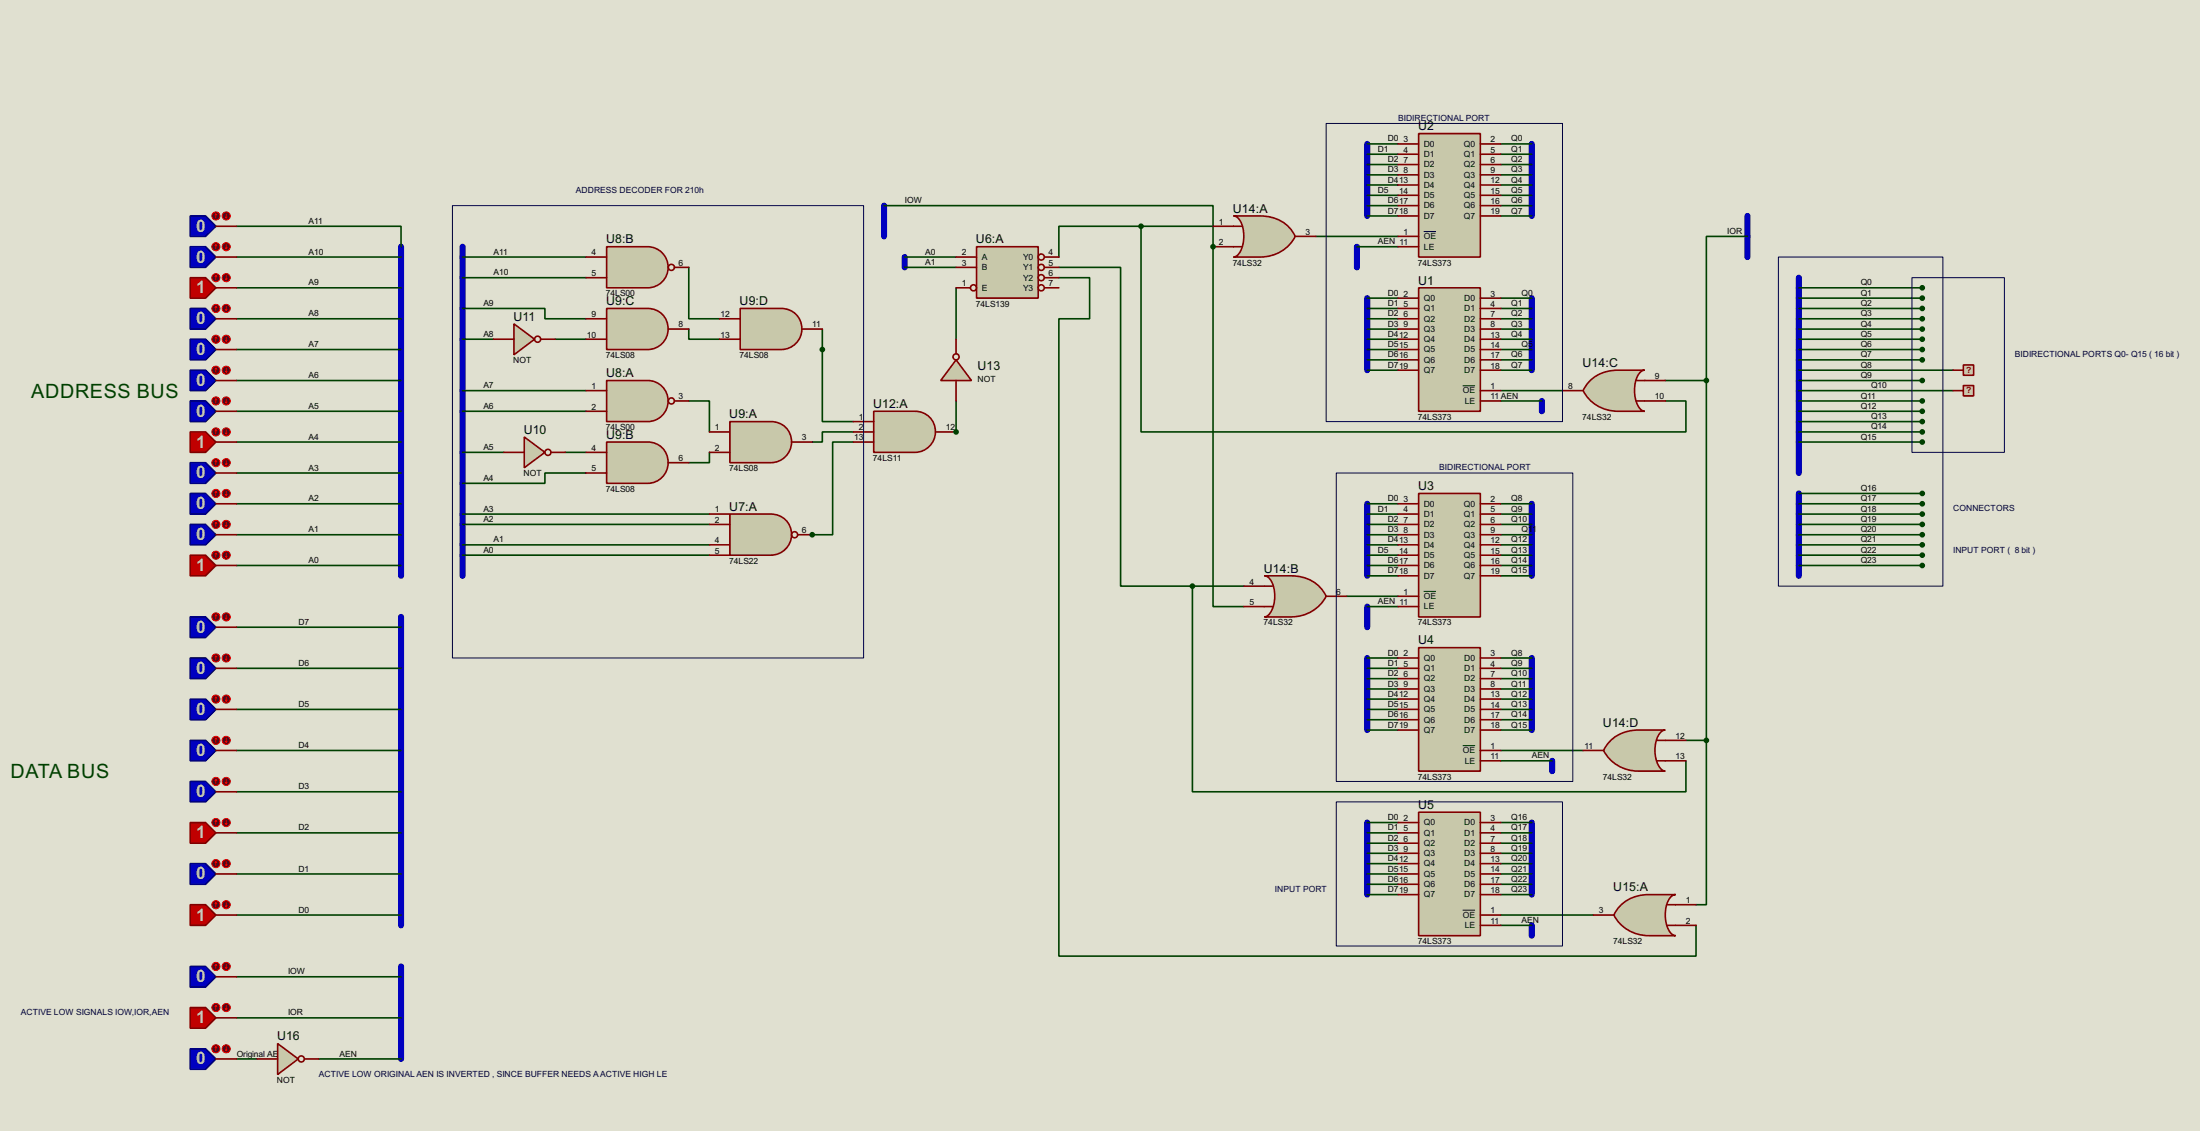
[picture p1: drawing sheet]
<svg xmlns="http://www.w3.org/2000/svg" width="544mm" height="279mm" viewBox="0 0 544 279" stroke-linecap="round" stroke-linejoin="round" font-family="sans-serif">
<path d="M0 0h543.6v279.4h-543.6z" fill="#e0e0d0"/>
<g fill="none" stroke="#0000c0" stroke-width="1.5">
<path d="M337.9 35.6v17.8M378.5 35.6v17.8M218.5 50.8v7.6M431.8 53.4v10.1M99.1 61v81.3M114.3 61v81.3M223.6 63.5v2.6M335.3 61v5.1M337.9 73.7v17.8M378.5 73.7v17.8M444.5 68.6v48.3M381 99.1v2.5"/>
<path d="M337.9 124.5v17.8M378.5 124.5v17.8M444.5 121.9v20.4M99.1 152.4v76.2M337.9 149.9v5.1M337.9 162.6v17.8M378.5 162.6v17.8M383.6 188v2.5M337.9 203.2v17.8M378.5 203.2v17.8M99.1 238.8v22.8M378.5 228.6v2.6"/>
</g>
<g fill="none" stroke="#004000" stroke-width=".4">
<path d="M337.9 35.6h7.6M337.9 38.1h7.6M370.9 35.6h7.6M370.9 38.1h7.6M337.9 53.4h7.6M337.9 40.7h7.6M337.9 43.2h7.6M337.9 45.7h7.6M337.9 48.3h7.6M337.9 50.8h7.6M370.9 53.4h7.6M370.9 40.7h7.6"/>
<path d="M370.9 43.2h7.6M370.9 45.7h7.6M370.9 48.3h7.6M370.9 50.8h7.6M58.5 78.8h40.6M58.5 71.1h40.6M58.5 63.5h40.6M114.3 76.2h20.4v2.6h10.1M114.3 63.5h30.5M114.3 68.6h30.5M170.2 66.1v12.7h7.6M223.6 63.5h12.7"/>
<path d="M223.6 66.1h12.7M236.3 71.1v12.7M337.9 73.7h7.6M337.9 76.2h7.6M337.9 78.8h7.6M370.9 73.7h7.6M370.9 76.2h7.6M370.9 78.8h7.6M444.5 73.7h30.5M444.5 76.2h30.5M444.5 78.8h30.5M444.5 71.1h30.5"/>
<path d="M58.5 86.4h40.6M58.5 94h40.6M114.3 83.8h7.7M114.3 96.5h30.5M137.2 83.8h7.6M170.2 99.1h5.1v7.6M170.2 81.3v2.5h7.6M236.3 99.1v7.6M337.9 91.5h7.6M337.9 81.3h7.6M337.9 83.8h7.6M337.9 86.4h7.6"/>
<path d="M337.9 88.9h7.6M370.9 91.5h7.6M370.9 81.3h7.6M370.9 83.8h7.6M370.9 86.4h7.6M370.9 88.9h7.6M444.5 81.3h30.5M444.5 83.8h30.5M444.5 86.4h30.5M444.5 88.9h30.5M444.5 94h30.5M444.5 99.1h30.5"/>
<path d="M58.5 101.6h40.6M58.5 109.2h40.6M58.5 116.9h40.6M114.3 101.6h30.5M114.3 111.8h10.2M139.7 111.8h5.1M144.8 116.9h-10.1v2.5h-20.4M175.3 111.8v2.5h-5.1M210.9 106.7h-7.7v2.5h-2.5M444.5 101.6h30.5M444.5 104.2h30.5M444.5 106.7h30.5"/>
<path d="M444.5 109.2h30.5M58.5 124.5h40.6M58.5 132.1h40.6M58.5 139.7h40.6M114.3 127h61M114.3 129.6h61M114.3 134.6h61M114.3 137.2h61M337.9 124.5h7.6M337.9 127h7.6M337.9 129.6h7.6M337.9 132.1h7.6"/>
<path d="M337.9 134.6h7.6M337.9 137.2h7.6M337.9 139.7h7.6M370.9 124.5h7.6M370.9 127h7.6M370.9 129.6h7.6M370.9 132.1h7.6M370.9 134.6h7.6M370.9 137.2h7.6M370.9 139.7h7.6M444.5 124.5h30.5M444.5 127h30.5"/>
<path d="M444.5 129.6h30.5M444.5 132.1h30.5M444.5 134.6h30.5M444.5 137.2h30.5M444.5 139.7h30.5M444.5 121.9h30.5M58.5 155h40.6M337.9 142.3h7.6M370.9 142.3h7.6M58.5 165.1h40.6M58.5 175.3h40.6M337.9 162.6h7.6"/>
<path d="M337.9 165.1h7.6M337.9 167.7h7.6M337.9 170.2h7.6M337.9 172.7h7.6M337.9 175.3h7.6M337.9 177.8h7.6M370.9 162.6h7.6M370.9 165.1h7.6M370.9 167.7h7.6M370.9 170.2h7.6M370.9 172.7h7.6M370.9 175.3h7.6"/>
<path d="M370.9 177.8h7.6M58.5 185.4h40.6M58.5 195.6h40.6M337.9 180.4h7.6M370.9 180.4h7.6M58.5 205.8h40.6M58.5 215.9h40.6M337.9 203.2h7.6M337.9 205.8h7.6M337.9 208.3h7.6M337.9 210.8h7.6M337.9 213.4h7.6"/>
<path d="M337.9 215.9h7.6M337.9 218.5h7.6M370.9 203.2h7.6M370.9 205.8h7.6M370.9 208.3h7.6M370.9 210.8h7.6M370.9 213.4h7.6M370.9 215.9h7.6M370.9 218.5h7.6M58.5 226.1h40.6M337.9 221h7.6M370.9 221h7.6"/>
</g>
<circle cx="236.3" cy="106.7" r=".2" fill="#004000"/>
<path d="M210.9 109.2h-5.1v22.9h-5.1" fill="none" stroke="#004000" stroke-width=".4"/>
<circle cx="200.7" cy="132.1" r=".2" fill="#004000"/>
<path d="M58.5 55.9h40.6v5.1M325.2 58.4h20.3M299.8 61v88.9h7.6M203.2 81.3v22.9h7.7M332.8 147.3h12.7" fill="none" stroke="#004000" stroke-width=".4"/>
<circle cx="299.8" cy="61" r=".2" fill="#004000"/>
<g fill="none" stroke="#004000" stroke-width=".4">
<path d="M218.5 50.8h81.3v10.2M282 55.9h-20.3v7.6M282 55.9v50.8h134.6v-7.6h-5.1M282 55.9h17.8M431.8 58.4h-10.1v35.6M261.7 66.1h15.2v78.7h17.8M261.7 68.6h7.6v10.2h-7.6v157.4h157.4v-7.6M335.3 61h10.2M370.9 96.5h15.2M370.9 99.1h10.1M411.5 94h10.2M421.7 94v88.9"/>
<path d="M444.5 96.5h38.1M444.5 91.5h38.1M294.7 144.8v50.8h121.9v-7.6M294.7 144.8h12.7M337.9 149.9h7.6M370.9 185.4h20.3M370.9 188h12.7M416.6 182.9h5.1M421.7 182.9v40.6h-2.6M370.9 226.1h22.8M370.9 228.6h7.6M58.5 241.3h40.6"/>
<path d="M58.5 251.5h40.6M58.5 261.6h5M78.8 261.6h20.3"/>
</g>
<path d="M350.6 33h15.2v30.5h-15.2z" fill="#c8c8aa" stroke="#800000" stroke-width=".4"/>
<g fill="none" stroke="#800000" stroke-width=".4">
<path d="M345.5 35.6h5.1M345.5 38.1h5.1M365.8 35.6h5.1M365.8 38.1h5.1M345.5 40.7h5.1M345.5 43.2h5.1M345.5 45.7h5.1M345.5 48.3h5.1M345.5 50.8h5.1M345.5 53.4h5.1M345.5 58.4h5.1M365.8 40.7h5.1"/>
<path d="M365.8 43.2h5.1M365.8 45.7h5.1M365.8 48.3h5.1M365.8 50.8h5.1M365.8 53.4h5.1M345.5 61h5.1"/>
</g>
<path d="M351.8 57.2h3.1" fill="none" stroke="#000" stroke-width=".25"/>
<path d="M350.6 71.1h15.2v30.5h-15.2z" fill="#c8c8aa" stroke="#800000" stroke-width=".4"/>
<g fill="none" stroke="#800000" stroke-width=".4">
<path d="M345.5 73.7h5.1M345.5 76.2h5.1M345.5 78.8h5.1M365.8 73.7h5.1M365.8 76.2h5.1M365.8 78.8h5.1M345.5 81.3h5.1M345.5 83.8h5.1M345.5 86.4h5.1M345.5 88.9h5.1M345.5 91.5h5.1M365.8 81.3h5.1"/>
<path d="M365.8 83.8h5.1M365.8 86.4h5.1M365.8 88.9h5.1M365.8 91.5h5.1M365.8 96.5h5.1M365.8 99.1h5.1"/>
</g>
<path d="M361.5 95.3h3" fill="none" stroke="#000" stroke-width=".25"/>
<path d="M350.6 121.9h15.2v30.5h-15.2z" fill="#c8c8aa" stroke="#800000" stroke-width=".4"/>
<g fill="none" stroke="#800000" stroke-width=".4">
<path d="M345.5 124.5h5.1M345.5 127h5.1M345.5 129.6h5.1M345.5 132.1h5.1M345.5 134.6h5.1M345.5 137.2h5.1M345.5 139.7h5.1M365.8 124.5h5.1M365.8 127h5.1M365.8 129.6h5.1M365.8 132.1h5.1M365.8 134.6h5.1"/>
<path d="M365.8 137.2h5.1M365.8 139.7h5.1M345.5 142.3h5.1M345.5 147.3h5.1M345.5 149.9h5.1M365.8 142.3h5.1"/>
</g>
<path d="M351.8 146.1h3.1" fill="none" stroke="#000" stroke-width=".25"/>
<path d="M350.6 160h15.2v30.5h-15.2z" fill="#c8c8aa" stroke="#800000" stroke-width=".4"/>
<g fill="none" stroke="#800000" stroke-width=".4">
<path d="M345.5 162.6h5.1M345.5 165.1h5.1M345.5 167.7h5.1M345.5 170.2h5.1M345.5 172.7h5.1M345.5 175.3h5.1M345.5 177.8h5.1M365.8 162.6h5.1M365.8 165.1h5.1M365.8 167.7h5.1M365.8 170.2h5.1M365.8 172.7h5.1"/>
<path d="M365.8 175.3h5.1M365.8 177.8h5.1M345.5 180.4h5.1M365.8 180.4h5.1M365.8 185.4h5.1M365.8 188h5.1"/>
</g>
<path d="M361.5 184.2h3" fill="none" stroke="#000" stroke-width=".25"/>
<g fill="#004000" stroke="#004000" stroke-width=".4">
<circle cx="475" cy="71.1" r=".5"/>
<circle cx="475" cy="73.7" r=".5"/>
<circle cx="475" cy="76.2" r=".5"/>
<circle cx="475" cy="78.8" r=".5"/>
<circle cx="475" cy="81.3" r=".5"/>
<circle cx="475" cy="83.8" r=".5"/>
<circle cx="475" cy="86.4" r=".5"/>
<circle cx="475" cy="88.9" r=".5"/>
<circle cx="475" cy="94" r=".5"/>
<circle cx="475" cy="99.1" r=".5"/>
<circle cx="475" cy="101.6" r=".5"/>
<circle cx="475" cy="104.2" r=".5"/>
<circle cx="475" cy="106.7" r=".5"/>
<circle cx="475" cy="109.2" r=".5"/>
</g>
<path d="M350.6 200.7h15.2v30.5h-15.2z" fill="#c8c8aa" stroke="#800000" stroke-width=".4"/>
<g fill="none" stroke="#800000" stroke-width=".4">
<path d="M345.5 203.2h5.1M345.5 205.8h5.1M345.5 208.3h5.1M345.5 210.8h5.1M345.5 213.4h5.1M345.5 215.9h5.1M345.5 218.5h5.1M365.8 203.2h5.1M365.8 205.8h5.1M365.8 208.3h5.1M365.8 210.8h5.1M365.8 213.4h5.1"/>
<path d="M365.8 215.9h5.1M365.8 218.5h5.1M345.5 221h5.1M365.8 221h5.1M365.8 226.1h5.1M365.8 228.6h5.1"/>
</g>
<path d="M361.5 224.9h3" fill="none" stroke="#000" stroke-width=".25"/>
<g fill="#004000" stroke="#004000" stroke-width=".4">
<circle cx="475" cy="121.9" r=".5"/>
<circle cx="475" cy="124.5" r=".5"/>
<circle cx="475" cy="127" r=".5"/>
<circle cx="475" cy="129.6" r=".5"/>
<circle cx="475" cy="132.1" r=".5"/>
<circle cx="475" cy="134.6" r=".5"/>
<circle cx="475" cy="137.2" r=".5"/>
<circle cx="475" cy="139.7" r=".5"/>
</g>
<path d="M241.3 61h15.3v12.7h-15.3z" fill="#c8c8aa" stroke="#800000" stroke-width=".4"/>
<g fill="none" stroke="#800000" stroke-width=".4">
<path d="M236.3 63.5h5M236.3 66.1h5M236.3 71.1h3.5M258.1 63.5h3.6M258.1 66.1h3.6M258.1 68.6h3.6M258.1 71.1h3.6"/>
<circle cx="240.5" cy="71.1" r=".75"/>
<circle cx="257.3" cy="71.1" r=".75"/>
<circle cx="257.3" cy="68.6" r=".75"/>
<circle cx="257.3" cy="66.1" r=".75"/>
<circle cx="257.3" cy="63.5" r=".75"/>
</g>
<path d="M180.4 127h10.1a5.1 5.1 0 0 1 5.1 5.1 5.1 5.1 0 0 1-5.1 5.1h-10.1z" fill-rule="evenodd" fill="#c8c8aa" stroke="#800000" stroke-width=".4"/>
<g fill="none" stroke="#800000" stroke-width=".4">
<path d="M175.3 127h5.1M175.3 129.6h5.1M175.3 134.6h5.1M175.3 137.2h5.1M197.1 132.1h3.6"/>
<circle cx="196.3" cy="132.1" r=".75"/>
</g>
<path d="M149.9 94h10.2a5.1 5.1 0 0 1 5 5.1 5.1 5.1 0 0 1-5 5.1h-10.2z" fill-rule="evenodd" fill="#c8c8aa" stroke="#800000" stroke-width=".4"/>
<g fill="none" stroke="#800000" stroke-width=".4">
<path d="M144.8 96.5h5.1M166.7 99.1h3.5M144.8 101.6h5.1"/>
<circle cx="165.9" cy="99.1" r=".75"/>
</g>
<path d="M180.4 104.2h10.1a5.1 5.1 0 0 1 5.1 5 5.1 5.1 0 0 1-5.1 5.1h-10.1z" fill-rule="evenodd" fill="#c8c8aa" stroke="#800000" stroke-width=".4"/>
<path d="M175.3 106.7h5.1M175.3 111.8h5.1M195.6 109.2h5.1" fill="none" stroke="#800000" stroke-width=".4"/>
<path d="M129.6 108l5.1 3.8-5.1 3.8z" fill="#c8c8aa" stroke="#800000" stroke-width=".4"/>
<g fill="none" stroke="#800000" stroke-width=".4">
<path d="M124.5 111.8h5.1M136.2 111.8h3.5"/>
<circle cx="135.4" cy="111.8" r=".75"/>
</g>
<path d="M149.9 109.2h10.2a5.1 5.1 0 0 1 5 5.1 5.1 5.1 0 0 1-5 5.1h-10.2z" fill-rule="evenodd" fill="#c8c8aa" stroke="#800000" stroke-width=".4"/>
<path d="M144.8 111.8h5.1M144.8 116.9h5.1M165.1 114.3h5.1" fill="none" stroke="#800000" stroke-width=".4"/>
<path d="M149.9 76.2h10.2a5.1 5.1 0 0 1 5 5.1 5.1 5.1 0 0 1-5 5.1h-10.2z" fill-rule="evenodd" fill="#c8c8aa" stroke="#800000" stroke-width=".4"/>
<path d="M144.8 78.8h5.1M144.8 83.8h5.1M165.1 81.3h5.1" fill="none" stroke="#800000" stroke-width=".4"/>
<path d="M149.9 61h10.2a5.1 5.1 0 0 1 5 5 5.1 5.1 0 0 1-5 5.1h-10.2z" fill-rule="evenodd" fill="#c8c8aa" stroke="#800000" stroke-width=".4"/>
<g fill="none" stroke="#800000" stroke-width=".4">
<path d="M144.8 63.5h5.1M144.8 68.6h5.1M166.7 66.1h3.5"/>
<circle cx="165.9" cy="66.1" r=".75"/>
</g>
<path d="M127 80l5.1 3.8-5.1 3.9z" fill="#c8c8aa" stroke="#800000" stroke-width=".4"/>
<g fill="none" stroke="#800000" stroke-width=".4">
<path d="M122 83.8h5M133.6 83.8h3.6"/>
<circle cx="132.8" cy="83.8" r=".75"/>
</g>
<path d="M182.9 76.2h10.2a5.1 5.1 0 0 1 5.1 5.1 5.1 5.1 0 0 1-5.1 5.1h-10.2z" fill-rule="evenodd" fill="#c8c8aa" stroke="#800000" stroke-width=".4"/>
<path d="M177.8 78.8h5.1M177.8 83.8h5.1M198.2 81.3h5" fill="none" stroke="#800000" stroke-width=".4"/>
<path d="M215.9 101.6h10.2a5.1 5.1 0 0 1 5.1 5.1 5.1 5.1 0 0 1-5.1 5.1h-10.2z" fill-rule="evenodd" fill="#c8c8aa" stroke="#800000" stroke-width=".4"/>
<path d="M210.9 104.2h5M210.9 106.7h5M210.9 109.2h5M231.2 106.7h5.1" fill="none" stroke="#800000" stroke-width=".4"/>
<path d="M236.3 88.9l3.8 5.1h-7.6z" fill="#c8c8aa" stroke="#800000" stroke-width=".4"/>
<g fill="none" stroke="#800000" stroke-width=".4">
<path d="M236.3 83.8v3.6M236.3 94v5.1"/>
<circle cx="236.2" cy="88.2" r=".75"/>
</g>
<path d="M47 61h3.8l2.6 2.5-2.6 2.6h-3.8z" fill-rule="evenodd" fill="#0000c0" stroke="#000080" stroke-width=".4"/>
<path d="M53.4 63.5h5.1" fill="none" stroke="#800000" stroke-width=".4"/>
<circle cx="53.3" cy="61" r="1" fill="#400000" stroke="#f00" stroke-width=".25"/>
<path d="M53.4 60.5l-.3 .2M53.4 60.5l.2 .2M53.4 60.5v1" fill="none" stroke="#f00" stroke-width=".25"/>
<circle cx="55.9" cy="61" r="1" fill="#400000" stroke="#f00" stroke-width=".25"/>
<path d="M55.7 61.2l.2 .3M55.9 60.5v1M56.2 61.2l-.3 .3" fill="none" stroke="#f00" stroke-width=".25"/>
<path d="M47 68.6h3.8l2.6 2.5-2.6 2.6h-3.8z" fill-rule="evenodd" fill="#c00000" stroke="#800000" stroke-width=".4"/>
<path d="M53.4 71.1h5.1" fill="none" stroke="#800000" stroke-width=".4"/>
<circle cx="53.3" cy="68.6" r="1" fill="#400000" stroke="#f00" stroke-width=".25"/>
<path d="M53.4 68.1l-.3 .3M53.4 68.1l.2 .3M53.4 68.1v1" fill="none" stroke="#f00" stroke-width=".25"/>
<circle cx="55.9" cy="68.6" r="1" fill="#400000" stroke="#f00" stroke-width=".25"/>
<path d="M55.7 68.9l.2 .2M55.9 68.1v1M56.2 68.9l-.3 .2" fill="none" stroke="#f00" stroke-width=".25"/>
<path d="M47 76.2h3.8l2.6 2.6-2.6 2.5h-3.8z" fill-rule="evenodd" fill="#0000c0" stroke="#000080" stroke-width=".4"/>
<path d="M53.4 78.8h5.1" fill="none" stroke="#800000" stroke-width=".4"/>
<circle cx="53.3" cy="76.2" r="1" fill="#400000" stroke="#f00" stroke-width=".25"/>
<path d="M53.4 75.7l-.3 .3M53.4 75.7l.2 .3M53.4 75.7v1" fill="none" stroke="#f00" stroke-width=".25"/>
<circle cx="55.9" cy="76.2" r="1" fill="#400000" stroke="#f00" stroke-width=".25"/>
<path d="M55.7 76.5l.2 .2M55.9 75.7v1M56.2 76.5l-.3 .2" fill="none" stroke="#f00" stroke-width=".25"/>
<path d="M47 83.8h3.8l2.6 2.6-2.6 2.5h-3.8z" fill-rule="evenodd" fill="#0000c0" stroke="#000080" stroke-width=".4"/>
<path d="M53.4 86.4h5.1" fill="none" stroke="#800000" stroke-width=".4"/>
<circle cx="53.3" cy="83.8" r="1" fill="#400000" stroke="#f00" stroke-width=".25"/>
<path d="M53.4 83.3l-.3 .3M53.4 83.3l.2 .3M53.4 83.3v1.1" fill="none" stroke="#f00" stroke-width=".25"/>
<circle cx="55.9" cy="83.8" r="1" fill="#400000" stroke="#f00" stroke-width=".25"/>
<path d="M55.7 84.1l.2 .3M55.9 83.3v1.1M56.2 84.1l-.3 .3" fill="none" stroke="#f00" stroke-width=".25"/>
<path d="M47 91.5h3.8l2.6 2.5-2.6 2.5h-3.8z" fill-rule="evenodd" fill="#0000c0" stroke="#000080" stroke-width=".4"/>
<path d="M53.4 94h5.1" fill="none" stroke="#800000" stroke-width=".4"/>
<circle cx="53.3" cy="91.5" r="1" fill="#400000" stroke="#f00" stroke-width=".25"/>
<path d="M53.4 91l-.3 .2M53.4 91l.2 .2M53.4 91v1" fill="none" stroke="#f00" stroke-width=".25"/>
<circle cx="55.9" cy="91.5" r="1" fill="#400000" stroke="#f00" stroke-width=".25"/>
<path d="M55.7 91.7l.2 .3M55.9 91v1M56.2 91.7l-.3 .3" fill="none" stroke="#f00" stroke-width=".25"/>
<path d="M47 99.1h3.8l2.6 2.5-2.6 2.6h-3.8z" fill-rule="evenodd" fill="#0000c0" stroke="#000080" stroke-width=".4"/>
<path d="M53.4 101.6h5.1" fill="none" stroke="#800000" stroke-width=".4"/>
<circle cx="53.3" cy="99.1" r="1" fill="#400000" stroke="#f00" stroke-width=".25"/>
<path d="M53.4 98.6l-.3 .2M53.4 98.6l.2 .2M53.4 98.6v1" fill="none" stroke="#f00" stroke-width=".25"/>
<circle cx="55.9" cy="99.1" r="1" fill="#400000" stroke="#f00" stroke-width=".25"/>
<path d="M55.7 99.3l.2 .3M55.9 98.6v1M56.2 99.3l-.3 .3" fill="none" stroke="#f00" stroke-width=".25"/>
<path d="M47 106.7h3.8l2.6 2.5-2.6 2.6h-3.8z" fill-rule="evenodd" fill="#c00000" stroke="#800000" stroke-width=".4"/>
<path d="M53.4 109.2h5.1" fill="none" stroke="#800000" stroke-width=".4"/>
<circle cx="53.3" cy="106.7" r="1" fill="#400000" stroke="#f00" stroke-width=".25"/>
<path d="M53.4 106.2l-.3 .3M53.4 106.2l.2 .3M53.4 106.2v1" fill="none" stroke="#f00" stroke-width=".25"/>
<circle cx="55.9" cy="106.7" r="1" fill="#400000" stroke="#f00" stroke-width=".25"/>
<path d="M55.7 107l.2 .2M55.9 106.2v1M56.2 107l-.3 .2" fill="none" stroke="#f00" stroke-width=".25"/>
<path d="M47 114.3h3.8l2.6 2.6-2.6 2.5h-3.8z" fill-rule="evenodd" fill="#0000c0" stroke="#000080" stroke-width=".4"/>
<path d="M53.4 116.9h5.1" fill="none" stroke="#800000" stroke-width=".4"/>
<circle cx="53.3" cy="114.3" r="1" fill="#400000" stroke="#f00" stroke-width=".25"/>
<path d="M53.4 113.8l-.3 .3M53.4 113.8l.2 .3M53.4 113.8v1" fill="none" stroke="#f00" stroke-width=".25"/>
<circle cx="55.9" cy="114.3" r="1" fill="#400000" stroke="#f00" stroke-width=".25"/>
<path d="M55.7 114.6l.2 .2M55.9 113.8v1M56.2 114.6l-.3 .2" fill="none" stroke="#f00" stroke-width=".25"/>
<path d="M47 121.9h3.8l2.6 2.6-2.6 2.5h-3.8z" fill-rule="evenodd" fill="#0000c0" stroke="#000080" stroke-width=".4"/>
<path d="M53.4 124.5h5.1" fill="none" stroke="#800000" stroke-width=".4"/>
<circle cx="53.3" cy="121.9" r="1" fill="#400000" stroke="#f00" stroke-width=".25"/>
<path d="M53.4 121.4l-.3 .3M53.4 121.4l.2 .3M53.4 121.4v1.1" fill="none" stroke="#f00" stroke-width=".25"/>
<circle cx="55.9" cy="121.9" r="1" fill="#400000" stroke="#f00" stroke-width=".25"/>
<path d="M55.7 122.2l.2 .3M55.9 121.4v1.1M56.2 122.2l-.3 .3" fill="none" stroke="#f00" stroke-width=".25"/>
<path d="M47 129.6h3.8l2.6 2.5-2.6 2.5h-3.8z" fill-rule="evenodd" fill="#0000c0" stroke="#000080" stroke-width=".4"/>
<path d="M53.4 132.1h5.1" fill="none" stroke="#800000" stroke-width=".4"/>
<circle cx="53.3" cy="129.6" r="1" fill="#400000" stroke="#f00" stroke-width=".25"/>
<path d="M53.4 129.1l-.3 .2M53.4 129.1l.2 .2M53.4 129.1v1" fill="none" stroke="#f00" stroke-width=".25"/>
<circle cx="55.9" cy="129.6" r="1" fill="#400000" stroke="#f00" stroke-width=".25"/>
<path d="M55.7 129.8l.2 .3M55.9 129.1v1M56.2 129.8l-.3 .3" fill="none" stroke="#f00" stroke-width=".25"/>
<path d="M47 137.2h3.8l2.6 2.5-2.6 2.6h-3.8z" fill-rule="evenodd" fill="#c00000" stroke="#800000" stroke-width=".4"/>
<path d="M53.4 139.7h5.1" fill="none" stroke="#800000" stroke-width=".4"/>
<circle cx="53.3" cy="137.2" r="1" fill="#400000" stroke="#f00" stroke-width=".25"/>
<path d="M53.4 136.7l-.3 .2M53.4 136.7l.2 .2M53.4 136.7v1" fill="none" stroke="#f00" stroke-width=".25"/>
<circle cx="55.9" cy="137.2" r="1" fill="#400000" stroke="#f00" stroke-width=".25"/>
<path d="M55.7 137.4l.2 .3M55.9 136.7v1M56.2 137.4l-.3 .3" fill="none" stroke="#f00" stroke-width=".25"/>
<path d="M47 152.4h3.8l2.6 2.6-2.6 2.5h-3.8z" fill-rule="evenodd" fill="#0000c0" stroke="#000080" stroke-width=".4"/>
<path d="M53.4 155h5.1" fill="none" stroke="#800000" stroke-width=".4"/>
<circle cx="53.3" cy="152.4" r="1" fill="#400000" stroke="#f00" stroke-width=".25"/>
<path d="M53.4 151.9l-.3 .3M53.4 151.9l.2 .3M53.4 151.9v1" fill="none" stroke="#f00" stroke-width=".25"/>
<circle cx="55.9" cy="152.4" r="1" fill="#400000" stroke="#f00" stroke-width=".25"/>
<path d="M55.7 152.7l.2 .2M55.9 151.9v1M56.2 152.7l-.3 .2" fill="none" stroke="#f00" stroke-width=".25"/>
<path d="M47 162.6h3.8l2.6 2.5-2.6 2.6h-3.8z" fill-rule="evenodd" fill="#0000c0" stroke="#000080" stroke-width=".4"/>
<path d="M53.4 165.1h5.1" fill="none" stroke="#800000" stroke-width=".4"/>
<circle cx="53.3" cy="162.6" r="1" fill="#400000" stroke="#f00" stroke-width=".25"/>
<path d="M53.4 162.1l-.3 .2M53.4 162.1l.2 .2M53.4 162.1v1" fill="none" stroke="#f00" stroke-width=".25"/>
<circle cx="55.9" cy="162.6" r="1" fill="#400000" stroke="#f00" stroke-width=".25"/>
<path d="M55.7 162.8l.2 .3M55.9 162.1v1M56.2 162.8l-.3 .3" fill="none" stroke="#f00" stroke-width=".25"/>
<path d="M47 172.7h3.8l2.6 2.6-2.6 2.5h-3.8z" fill-rule="evenodd" fill="#0000c0" stroke="#000080" stroke-width=".4"/>
<path d="M53.4 175.3h5.1" fill="none" stroke="#800000" stroke-width=".4"/>
<circle cx="53.3" cy="172.7" r="1" fill="#400000" stroke="#f00" stroke-width=".25"/>
<path d="M53.4 172.2l-.3 .3M53.4 172.2l.2 .3M53.4 172.2v1.1" fill="none" stroke="#f00" stroke-width=".25"/>
<circle cx="55.9" cy="172.7" r="1" fill="#400000" stroke="#f00" stroke-width=".25"/>
<path d="M55.7 173l.2 .3M55.9 172.2v1.1M56.2 173l-.3 .3" fill="none" stroke="#f00" stroke-width=".25"/>
<path d="M47 182.9h3.8l2.6 2.5-2.6 2.6h-3.8z" fill-rule="evenodd" fill="#0000c0" stroke="#000080" stroke-width=".4"/>
<path d="M53.4 185.4h5.1" fill="none" stroke="#800000" stroke-width=".4"/>
<circle cx="53.3" cy="182.9" r="1" fill="#400000" stroke="#f00" stroke-width=".25"/>
<path d="M53.4 182.4l-.3 .3M53.4 182.4l.2 .3M53.4 182.4v1" fill="none" stroke="#f00" stroke-width=".25"/>
<circle cx="55.9" cy="182.9" r="1" fill="#400000" stroke="#f00" stroke-width=".25"/>
<path d="M55.7 183.2l.2 .2M55.9 182.4v1M56.2 183.2l-.3 .2" fill="none" stroke="#f00" stroke-width=".25"/>
<path d="M47 193.1h3.8l2.6 2.5-2.6 2.5h-3.8z" fill-rule="evenodd" fill="#0000c0" stroke="#000080" stroke-width=".4"/>
<path d="M53.4 195.6h5.1" fill="none" stroke="#800000" stroke-width=".4"/>
<circle cx="53.3" cy="193.1" r="1" fill="#400000" stroke="#f00" stroke-width=".25"/>
<path d="M53.4 192.6l-.3 .2M53.4 192.6l.2 .2M53.4 192.6v1" fill="none" stroke="#f00" stroke-width=".25"/>
<circle cx="55.9" cy="193.1" r="1" fill="#400000" stroke="#f00" stroke-width=".25"/>
<path d="M55.7 193.3l.2 .3M55.9 192.6v1M56.2 193.3l-.3 .3" fill="none" stroke="#f00" stroke-width=".25"/>
<path d="M47 203.2h3.8l2.6 2.6-2.6 2.5h-3.8z" fill-rule="evenodd" fill="#c00000" stroke="#800000" stroke-width=".4"/>
<path d="M53.4 205.8h5.1" fill="none" stroke="#800000" stroke-width=".4"/>
<circle cx="53.3" cy="203.2" r="1" fill="#400000" stroke="#f00" stroke-width=".25"/>
<path d="M53.4 202.7l-.3 .3M53.4 202.7l.2 .3M53.4 202.7v1" fill="none" stroke="#f00" stroke-width=".25"/>
<circle cx="55.9" cy="203.2" r="1" fill="#400000" stroke="#f00" stroke-width=".25"/>
<path d="M55.7 203.5l.2 .2M55.9 202.7v1M56.2 203.5l-.3 .2" fill="none" stroke="#f00" stroke-width=".25"/>
<path d="M47 213.4h3.8l2.6 2.5-2.6 2.6h-3.8z" fill-rule="evenodd" fill="#0000c0" stroke="#000080" stroke-width=".4"/>
<path d="M53.4 215.9h5.1" fill="none" stroke="#800000" stroke-width=".4"/>
<circle cx="53.3" cy="213.4" r="1" fill="#400000" stroke="#f00" stroke-width=".25"/>
<path d="M53.4 212.9l-.3 .2M53.4 212.9l.2 .2M53.4 212.9v1" fill="none" stroke="#f00" stroke-width=".25"/>
<circle cx="55.9" cy="213.4" r="1" fill="#400000" stroke="#f00" stroke-width=".25"/>
<path d="M55.7 213.6l.2 .3M55.9 212.9v1M56.2 213.6l-.3 .3" fill="none" stroke="#f00" stroke-width=".25"/>
<path d="M47 223.5h3.8l2.6 2.6-2.6 2.5h-3.8z" fill-rule="evenodd" fill="#c00000" stroke="#800000" stroke-width=".4"/>
<path d="M53.4 226.1h5.1" fill="none" stroke="#800000" stroke-width=".4"/>
<circle cx="53.3" cy="223.5" r="1" fill="#400000" stroke="#f00" stroke-width=".25"/>
<path d="M53.4 223l-.3 .3M53.4 223l.2 .3M53.4 223v1.1" fill="none" stroke="#f00" stroke-width=".25"/>
<circle cx="55.9" cy="223.5" r="1" fill="#400000" stroke="#f00" stroke-width=".25"/>
<path d="M55.7 223.8l.2 .3M55.9 223v1.1M56.2 223.8l-.3 .3" fill="none" stroke="#f00" stroke-width=".25"/>
<g fill="#004000" stroke="#004000" stroke-width=".4">
<circle cx="236.2" cy="106.7" r=".5"/>
<circle cx="200.7" cy="132.1" r=".5"/>
<circle cx="203.2" cy="86.4" r=".5"/>
</g>
<path d="M47 53.4h3.8l2.6 2.5-2.6 2.5h-3.8z" fill-rule="evenodd" fill="#0000c0" stroke="#000080" stroke-width=".4"/>
<path d="M53.4 55.9h5.1" fill="none" stroke="#800000" stroke-width=".4"/>
<circle cx="53.3" cy="53.4" r="1" fill="#400000" stroke="#f00" stroke-width=".25"/>
<path d="M53.4 52.9l-.3 .2M53.4 52.9l.2 .2M53.4 52.9v1" fill="none" stroke="#f00" stroke-width=".25"/>
<circle cx="55.9" cy="53.4" r="1" fill="#400000" stroke="#f00" stroke-width=".25"/>
<path d="M55.7 53.6l.2 .3M55.9 52.9v1M56.2 53.6l-.3 .3" fill="none" stroke="#f00" stroke-width=".25"/>
<path d="M304.8 53.4h6.6a9.1 9.1 0 0 1 8.7 5 9.5 9.5 0 0 1-8.7 5.1h-6.6a3.4 3.4 0 0 0 2.3-3.1 7.3 7.3 0 0 0-1.4-6.7z" fill-rule="evenodd" fill="#c8c8aa" stroke="#800000" stroke-width=".4"/>
<path d="M299.8 55.9h7.1M320.1 58.4h5.1M299.8 61h7.1" fill="none" stroke="#800000" stroke-width=".4"/>
<path d="M312.5 142.3h6.6a9.2 9.2 0 0 1 8.6 5 9.6 9.6 0 0 1-8.6 5.1h-6.6a3.5 3.5 0 0 0 2.3-3.1 7.2 7.2 0 0 0-1.4-6.7z" fill-rule="evenodd" fill="#c8c8aa" stroke="#800000" stroke-width=".4"/>
<path d="M307.4 144.8h7.1M307.4 149.9h7.1M327.7 147.3h5.1" fill="none" stroke="#800000" stroke-width=".4"/>
<circle cx="299.7" cy="61" r=".5" fill="#004000" stroke="#004000" stroke-width=".4"/>
<path d="M392.8 94.1a9.6 9.6 0 0 1 7-2.6h6.6a3.2 3.2 0 0 0-2.3 2.9 7.7 7.7 0 0 0 1.4 6.8l.9 .4h-6.6a9.5 9.5 0 0 1-8.6-5.1z" fill-rule="evenodd" fill="#c8c8aa" stroke="#800000" stroke-width=".4"/>
<path d="M386.1 96.5h5.1M404.4 94h7.1M404.4 99.1h7.1" fill="none" stroke="#800000" stroke-width=".4"/>
<circle cx="281.9" cy="55.9" r=".5" fill="#004000" stroke="#004000" stroke-width=".4"/>
<path d="M397.9 183a9.7 9.7 0 0 1 7-2.6h6.6a3.2 3.2 0 0 0-2.3 2.9 7.5 7.5 0 0 0 1.4 6.8l.9 .4h-6.6a9.6 9.6 0 0 1-8.6-5.1z" fill-rule="evenodd" fill="#c8c8aa" stroke="#800000" stroke-width=".4"/>
<path d="M391.2 185.4h5.1M409.5 182.9h7.1M409.5 188h7.1" fill="none" stroke="#800000" stroke-width=".4"/>
<g fill="#004000" stroke="#004000" stroke-width=".4">
<circle cx="294.6" cy="144.8" r=".5"/>
<circle cx="421.6" cy="94" r=".5"/>
</g>
<path d="M400.4 223.7a9.7 9.7 0 0 1 7.1-2.7h6.6a3.2 3.2 0 0 0-2.4 3 7.6 7.6 0 0 0 1.4 6.7l1 .5h-6.6a9.6 9.6 0 0 1-8.7-5.1z" fill-rule="evenodd" fill="#c8c8aa" stroke="#800000" stroke-width=".4"/>
<path d="M393.7 226.1h5.1M412 223.5h7.1M412 228.6h7.1" fill="none" stroke="#800000" stroke-width=".4"/>
<circle cx="421.6" cy="182.9" r=".5" fill="#004000" stroke="#004000" stroke-width=".4"/>
<path d="M47 238.8h3.8l2.6 2.5-2.6 2.6h-3.8z" fill-rule="evenodd" fill="#0000c0" stroke="#000080" stroke-width=".4"/>
<path d="M53.4 241.3h5.1" fill="none" stroke="#800000" stroke-width=".4"/>
<circle cx="53.3" cy="238.8" r="1" fill="#400000" stroke="#f00" stroke-width=".25"/>
<path d="M53.4 238.3l-.3 .2M53.4 238.3l.2 .2M53.4 238.3v1" fill="none" stroke="#f00" stroke-width=".25"/>
<circle cx="55.9" cy="238.8" r="1" fill="#400000" stroke="#f00" stroke-width=".25"/>
<path d="M55.7 239l.2 .3M55.9 238.3v1M56.2 239l-.3 .3" fill="none" stroke="#f00" stroke-width=".25"/>
<path d="M47 248.9h3.8l2.6 2.6-2.6 2.5h-3.8z" fill-rule="evenodd" fill="#c00000" stroke="#800000" stroke-width=".4"/>
<path d="M53.4 251.5h5.1" fill="none" stroke="#800000" stroke-width=".4"/>
<circle cx="53.3" cy="248.9" r="1" fill="#400000" stroke="#f00" stroke-width=".25"/>
<path d="M53.4 248.4l-.3 .3M53.4 248.4l.2 .3M53.4 248.4v1.1" fill="none" stroke="#f00" stroke-width=".25"/>
<circle cx="55.9" cy="248.9" r="1" fill="#400000" stroke="#f00" stroke-width=".25"/>
<path d="M55.7 249.2l.2 .3M55.9 248.4v1.1M56.2 249.2l-.3 .3" fill="none" stroke="#f00" stroke-width=".25"/>
<path d="M68.6 257.8l5.1 3.8-5.1 3.9z" fill="#c8c8aa" stroke="#800000" stroke-width=".4"/>
<g fill="none" stroke="#800000" stroke-width=".4">
<path d="M63.5 261.6h5.1M75.2 261.6h3.6"/>
<circle cx="74.4" cy="261.6" r=".75"/>
</g>
<path d="M47 259.1h3.8l2.6 2.5-2.6 2.6h-3.8z" fill-rule="evenodd" fill="#0000c0" stroke="#000080" stroke-width=".4"/>
<path d="M53.4 261.6h5.1" fill="none" stroke="#800000" stroke-width=".4"/>
<circle cx="53.3" cy="259.1" r="1" fill="#400000" stroke="#f00" stroke-width=".25"/>
<path d="M53.4 258.6l-.3 .3M53.4 258.6l.2 .3M53.4 258.6v1" fill="none" stroke="#f00" stroke-width=".25"/>
<circle cx="55.9" cy="259.1" r="1" fill="#400000" stroke="#f00" stroke-width=".25"/>
<path d="M55.7 259.4l.2 .2M55.9 258.6v1M56.2 259.4l-.3 .2" fill="none" stroke="#f00" stroke-width=".25"/>
<path d="M485.2 90.2h2.5v2.5h-2.5z" fill="#c8c8aa" stroke="#800000" stroke-width=".4"/>
<path d="M482.6 91.5h2.6" fill="none" stroke="#800000" stroke-width=".4"/>
<path d="M485.2 95.3h2.5v2.5h-2.5z" fill="#c8c8aa" stroke="#800000" stroke-width=".4"/>
<path d="M482.6 96.5h2.6" fill="none" stroke="#800000" stroke-width=".4"/>
<path d="M327.7 30.5h58.4v73.7h-58.4zM111.8 50.8h101.6v111.8h-101.6zM439.5 63.5h40.6v81.3h-40.6zM472.5 68.6h22.8v43.2h-22.8zM330.2 116.9h58.5v76.2h-58.5zM330.2 198.1h55.9v35.6h-55.9z" fill="none" stroke="#000040" stroke-width=".25"/>
<g font-size="5.5" fill="#004000">
<text x="7.7" y="98.4">ADDRESS BUS</text>
<text x="2.6" y="192.3">DATA BUS</text>
</g>
<g font-size="4.8" fill="#c0c0c0">
<text x="48.5" y="57.2">0</text>
<text x="48.5" y="64.9">0</text>
<text x="48.5" y="72.5">1</text>
<text x="48.5" y="80.1">0</text>
<text x="48.5" y="87.7">0</text>
<text x="48.5" y="95.3">0</text>
<text x="48.5" y="103">0</text>
<text x="48.5" y="110.6">1</text>
<text x="48.5" y="118.2">0</text>
<text x="48.5" y="125.8">0</text>
<text x="48.5" y="133.5">0</text>
<text x="48.5" y="141.1">1</text>
<text x="48.5" y="156.3">0</text>
<text x="48.5" y="166.5">0</text>
<text x="48.5" y="176.6">0</text>
<text x="48.5" y="186.8">0</text>
<text x="48.5" y="197">0</text>
<text x="48.5" y="207.1">1</text>
<text x="48.5" y="217.3">0</text>
<text x="48.5" y="227.4">1</text>
<text x="48.5" y="242.7">0</text>
<text x="48.5" y="252.8">1</text>
<text x="48.5" y="263">0</text>
</g>
<g font-size="3.4">
<text x="350.4" y="32.2">U2</text>
<text x="304.7" y="52.6">U14:A</text>
<text x="149.8" y="60.2">U8:B</text>
<text x="241.2" y="60.2">U6:A</text>
<text x="350.4" y="70.3">U1</text>
<text x="149.8" y="75.4">U9:C</text>
<text x="182.8" y="75.4">U9:D</text>
<text x="126.9" y="79.2">U11</text>
<text x="149.8" y="93.2">U8:A</text>
<text x="241.6" y="91.5">U13</text>
<text x="391.1" y="90.7">U14:C</text>
<text x="215.8" y="100.8">U12:A</text>
<text x="129.4" y="107.2">U10</text>
<text x="180.2" y="103.4">U9:A</text>
<text x="149.8" y="108.4">U9:B</text>
<text x="350.4" y="121.1">U3</text>
<text x="180.2" y="126.2">U7:A</text>
<text x="312.3" y="141.5">U14:B</text>
<text x="350.4" y="159.2">U4</text>
<text x="396.1" y="179.6">U14:D</text>
<text x="350.4" y="199.9">U5</text>
<text x="398.7" y="220.2">U15:A</text>
<text x="68.5" y="257">U16</text>
</g>
<g font-size="2.4" fill="#000040">
<text x="345.5" y="29.9">BIDIRECTIONAL PORT</text>
<text x="142.3" y="47.6">ADDRESS DECODER FOR 210h</text>
<text x="497.9" y="88.2">BIDIRECTIONAL PORTS Q0- Q15 ( 16 bit )</text>
<text x="355.6" y="116.2">BIDIRECTIONAL PORT</text>
<text x="482.6" y="126.4">CONNECTORS</text>
<text x="482.6" y="136.5">INPUT PORT ( 8 bit )</text>
<text x="315" y="220.4">INPUT PORT</text>
<text x="5.1" y="250.8">ACTIVE LOW SIGNALS IOW,IOR,AEN</text>
<text x="78.8" y="266.1">ACTIVE LOW ORIGINAL AEN IS INVERTED , SINCE BUFFER NEEDS AACTIVE HIGH LE</text>
</g>
<g font-size="2.4">
<text x="342.9" y="34.9">D0</text>
<text x="346.9" y="35.2">3</text>
<text x="368.3" y="35.2">2</text>
<text x="373.4" y="34.9">Q0</text>
<text x="340.4" y="37.5">D1</text>
<text x="342.9" y="40.1">D2</text>
<text x="346.9" y="37.7">4</text>
<text x="346.9" y="40.2">7</text>
<text x="351.8" y="36.3">D0</text>
<text x="351.8" y="38.8">D1</text>
<text x="351.8" y="41.3">D2</text>
<text x="361.7" y="36.3">Q0</text>
<text x="361.7" y="38.8">Q1</text>
<text x="361.7" y="41.3">Q2</text>
<text x="368.3" y="37.7">5</text>
<text x="368.3" y="40.2">6</text>
<text x="373.4" y="37.5">Q1</text>
<text x="373.4" y="40.1">Q2</text>
<text x="340.4" y="47.6">D5</text>
<text x="342.9" y="42.6">D3</text>
<text x="342.9" y="45.1">D413</text>
<text x="345.7" y="47.9">14</text>
<text x="346.9" y="42.8">8</text>
<text x="351.8" y="43.9">D3</text>
<text x="351.8" y="46.4">D4</text>
<text x="361.7" y="43.9">Q3</text>
<text x="361.7" y="46.4">Q4</text>
<text x="368.3" y="42.8">9</text>
<text x="368.3" y="45.3">12</text>
<text x="368.3" y="47.9">15</text>
<text x="373.4" y="42.6">Q3</text>
<text x="373.4" y="45.1">Q4</text>
<text x="373.4" y="47.6">Q5</text>
<text x="223.6" y="50.2">IOW</text>
<text x="342.9" y="52.8">D718</text>
<text x="342.9" y="50.2">D617</text>
<text x="351.8" y="49">D5</text>
<text x="351.8" y="51.5">D6</text>
<text x="361.7" y="49">Q5</text>
<text x="361.7" y="51.5">Q6</text>
<text x="368.3" y="50.4">16</text>
<text x="368.3" y="52.9">19</text>
<text x="373.4" y="52.8">Q7</text>
<text x="373.4" y="50.2">Q6</text>
<text x="76.2" y="55.3">A11</text>
<text x="301.2" y="55.5">1</text>
<text x="322.6" y="58">3</text>
<text x="346.9" y="58">1</text>
<text x="351.8" y="54">D7</text>
<text x="351.8" y="59.1">OE</text>
<text x="361.7" y="54">Q7</text>
<text x="426.8" y="57.8">IOR</text>
<text x="76.2" y="62.9">A10</text>
<text x="122" y="62.9">A11</text>
<text x="146.2" y="63.1">4</text>
<text x="167.7" y="65.6">6</text>
<text x="228.6" y="62.9">A0</text>
<text x="228.6" y="65.5">A1</text>
<text x="237.7" y="63.1">2</text>
<text x="237.7" y="65.6">3</text>
<text x="242.6" y="64.2">A</text>
<text x="252.8" y="64.2">Y0</text>
<text x="259.1" y="63.1">4</text>
<text x="259.1" y="65.6">5</text>
<text x="301.2" y="60.6">2</text>
<text x="304.6" y="65.6">74LS32</text>
<text x="340.4" y="60.3">AEN 11</text>
<text x="350.4" y="65.6">74LS373</text>
<text x="351.8" y="61.7">LE</text>
<text x="76.2" y="70.5">A9</text>
<text x="122" y="68">A10</text>
<text x="146.2" y="68.2">5</text>
<text x="237.7" y="70.7">1</text>
<text x="242.6" y="66.7">B</text>
<text x="242.6" y="71.8">E</text>
<text x="252.8" y="66.7">Y1</text>
<text x="252.8" y="69.3">Y2</text>
<text x="252.8" y="71.8">Y3</text>
<text x="259.1" y="68.2">6</text>
<text x="259.1" y="70.7">7</text>
<text x="459.8" y="70.5">Q0</text>
<text x="119.4" y="75.6">A9</text>
<text x="149.7" y="73.2">74LS00</text>
<text x="241.1" y="75.8">74LS139</text>
<text x="342.9" y="73">D0</text>
<text x="342.9" y="75.6">D1</text>
<text x="346.9" y="73.3">2</text>
<text x="346.9" y="75.8">5</text>
<text x="351.8" y="74.4">Q0</text>
<text x="351.8" y="76.9">Q1</text>
<text x="361.8" y="74.4">D0</text>
<text x="361.8" y="76.9">D1</text>
<text x="368.3" y="73.3">3</text>
<text x="368.3" y="75.8">4</text>
<text x="373.4" y="75.6">Q1</text>
<text x="376" y="73">Q0</text>
<text x="459.8" y="73">Q1</text>
<text x="459.8" y="75.6">Q2</text>
<text x="76.2" y="78.2">A8</text>
<text x="119.4" y="83.2">A8</text>
<text x="145.1" y="83.4">10</text>
<text x="146.2" y="78.3">9</text>
<text x="167.7" y="80.9">8</text>
<text x="178.1" y="78.3">12</text>
<text x="178.1" y="83.4">13</text>
<text x="200.7" y="80.9">11</text>
<text x="342.9" y="78.2">D2</text>
<text x="342.9" y="80.7">D3</text>
<text x="342.9" y="83.2">D412</text>
<text x="346.9" y="78.3">6</text>
<text x="346.9" y="80.9">9</text>
<text x="351.8" y="79.5">Q2</text>
<text x="351.8" y="82">Q3</text>
<text x="361.8" y="79.5">D2</text>
<text x="361.8" y="82">D3</text>
<text x="368.3" y="78.3">7</text>
<text x="368.3" y="80.9">8</text>
<text x="368.3" y="83.4">13</text>
<text x="373.4" y="78.2">Q2</text>
<text x="373.4" y="80.7">Q3</text>
<text x="373.4" y="83.2">Q4</text>
<text x="459.8" y="78.2">Q3</text>
<text x="459.8" y="80.7">Q4</text>
<text x="459.8" y="83.2">Q5</text>
<text x="76.2" y="85.7">A7</text>
<text x="126.8" y="89.7">NOT</text>
<text x="149.7" y="88.5">74LS08</text>
<text x="182.7" y="88.5">74LS08</text>
<text x="342.9" y="85.7">D515</text>
<text x="342.9" y="88.3">D616</text>
<text x="351.8" y="84.5">Q4</text>
<text x="351.8" y="87.1">Q5</text>
<text x="351.8" y="89.6">Q6</text>
<text x="361.8" y="84.5">D4</text>
<text x="361.8" y="87.1">D5</text>
<text x="361.8" y="89.6">D6</text>
<text x="368.3" y="86">14</text>
<text x="368.3" y="88.5">17</text>
<text x="373.4" y="88.3">Q6</text>
<text x="376" y="85.7">Q5</text>
<text x="459.8" y="85.7">Q6</text>
<text x="459.8" y="88.3">Q7</text>
<text x="76.2" y="93.4">A6</text>
<text x="119.4" y="95.9">A7</text>
<text x="241.5" y="94.4">NOT</text>
<text x="342.9" y="90.9">D719</text>
<text x="351.8" y="92.2">Q7</text>
<text x="361.8" y="92.2">D7</text>
<text x="368.3" y="91">18</text>
<text x="373.4" y="90.9">Q7</text>
<text x="409" y="93.6">9</text>
<text x="459.8" y="93.4">Q9</text>
<text x="459.8" y="90.9">Q8</text>
<text x="462.3" y="95.9">Q10</text>
<text x="76.2" y="101">A5</text>
<text x="119.4" y="101">A6</text>
<text x="146.2" y="96.1">1</text>
<text x="146.2" y="101.2">2</text>
<text x="167.7" y="98.7">3</text>
<text x="361.5" y="97.2">OE</text>
<text x="361.9" y="99.8">LE</text>
<text x="368.3" y="96.1">1</text>
<text x="368.3" y="98.7">11 AEN</text>
<text x="387.5" y="96.1">8</text>
<text x="409" y="98.7">10</text>
<text x="459.8" y="98.5">Q11</text>
<text x="459.8" y="101">Q12</text>
<text x="149.7" y="106.3">74LS00</text>
<text x="176.7" y="106.3">1</text>
<text x="212.3" y="103.8">1</text>
<text x="212.3" y="106.3">2</text>
<text x="233.7" y="106.3">12</text>
<text x="350.4" y="103.7">74LS373</text>
<text x="391" y="103.7">74LS32</text>
<text x="462.3" y="103.6">Q13</text>
<text x="462.3" y="106.1">Q14</text>
<text x="76.2" y="108.6">A4</text>
<text x="119.4" y="111.2">A5</text>
<text x="146.2" y="111.4">4</text>
<text x="167.7" y="113.9">6</text>
<text x="176.7" y="111.4">2</text>
<text x="198.2" y="108.8">3</text>
<text x="211.1" y="108.8">13</text>
<text x="215.7" y="113.9">74LS11</text>
<text x="459.8" y="108.6">Q15</text>
<text x="76.2" y="116.3">A3</text>
<text x="119.4" y="118.8">A4</text>
<text x="129.4" y="117.7">NOT</text>
<text x="146.2" y="116.5">5</text>
<text x="180.2" y="116.4">74LS08</text>
<text x="76.2" y="123.9">A2</text>
<text x="149.7" y="121.5">74LS08</text>
<text x="342.9" y="123.9">D0</text>
<text x="346.9" y="124.1">3</text>
<text x="351.8" y="125.2">D0</text>
<text x="361.7" y="125.2">Q0</text>
<text x="368.3" y="124.1">2</text>
<text x="373.4" y="123.9">Q8</text>
<text x="459.8" y="121.3">Q16</text>
<text x="459.8" y="123.9">Q17</text>
<text x="76.2" y="131.5">A1</text>
<text x="119.4" y="126.4">A3</text>
<text x="119.4" y="129">A2</text>
<text x="176.7" y="126.6">1</text>
<text x="176.7" y="129.2">2</text>
<text x="198.2" y="131.7">6</text>
<text x="340.4" y="126.4">D1</text>
<text x="342.9" y="129">D2</text>
<text x="342.9" y="131.5">D3</text>
<text x="346.9" y="126.6">4</text>
<text x="346.9" y="129.2">7</text>
<text x="346.9" y="131.7">8</text>
<text x="351.8" y="127.7">D1</text>
<text x="351.8" y="130.3">D2</text>
<text x="361.7" y="127.7">Q1</text>
<text x="361.7" y="130.3">Q2</text>
<text x="368.3" y="126.6">5</text>
<text x="368.3" y="129.2">6</text>
<text x="368.3" y="131.7">9</text>
<text x="373.4" y="126.4">Q9</text>
<text x="373.4" y="129">Q10</text>
<text x="376" y="131.5">Q1</text>
<text x="378.6" y="131.5">1</text>
<text x="459.8" y="126.4">Q18</text>
<text x="459.8" y="129">Q19</text>
<text x="459.8" y="131.5">Q20</text>
<text x="119.4" y="136.6">A0</text>
<text x="122" y="134">A1</text>
<text x="176.7" y="134.2">4</text>
<text x="176.7" y="136.8">5</text>
<text x="340.4" y="136.6">D5</text>
<text x="342.9" y="134">D413</text>
<text x="345.7" y="136.8">14</text>
<text x="351.8" y="132.8">D3</text>
<text x="351.8" y="135.3">D4</text>
<text x="351.8" y="137.9">D5</text>
<text x="361.7" y="132.8">Q3</text>
<text x="361.7" y="135.3">Q4</text>
<text x="361.7" y="137.9">Q5</text>
<text x="368.3" y="134.2">12</text>
<text x="368.3" y="136.8">15</text>
<text x="373.4" y="134">Q12</text>
<text x="373.4" y="136.6">Q13</text>
<text x="459.8" y="134">Q21</text>
<text x="459.8" y="136.6">Q22</text>
<text x="76.2" y="139.1">A0</text>
<text x="180.2" y="139.3">74LS22</text>
<text x="342.9" y="141.7">D718</text>
<text x="342.9" y="139.1">D617</text>
<text x="351.8" y="140.4">D6</text>
<text x="351.8" y="143">D7</text>
<text x="361.7" y="140.4">Q6</text>
<text x="361.7" y="143">Q7</text>
<text x="368.3" y="139.3">16</text>
<text x="368.3" y="141.9">19</text>
<text x="373.4" y="141.7">Q15</text>
<text x="373.4" y="139.1">Q14</text>
<text x="459.8" y="139.1">Q23</text>
<text x="308.8" y="144.4">4</text>
<text x="308.8" y="149.5">5</text>
<text x="330.2" y="146.9">6</text>
<text x="340.4" y="149.3">AEN 11</text>
<text x="346.9" y="146.9">1</text>
<text x="351.8" y="148">OE</text>
<text x="73.7" y="154.4">D7</text>
<text x="312.3" y="154.5">74LS32</text>
<text x="350.4" y="154.5">74LS373</text>
<text x="351.8" y="150.6">LE</text>
<text x="342.9" y="162">D0</text>
<text x="373.4" y="162">Q8</text>
<text x="73.7" y="164.5">D6</text>
<text x="342.9" y="164.5">D1</text>
<text x="342.9" y="167.1">D2</text>
<text x="346.9" y="162.2">2</text>
<text x="346.9" y="164.7">5</text>
<text x="346.9" y="167.3">6</text>
<text x="351.8" y="163.3">Q0</text>
<text x="351.8" y="165.8">Q1</text>
<text x="361.8" y="163.3">D0</text>
<text x="361.8" y="165.8">D1</text>
<text x="368.3" y="162.2">3</text>
<text x="368.3" y="164.7">4</text>
<text x="368.3" y="167.3">7</text>
<text x="373.4" y="164.5">Q9</text>
<text x="373.4" y="167.1">Q10</text>
<text x="342.9" y="169.6">D3</text>
<text x="342.9" y="172.1">D412</text>
<text x="346.9" y="169.8">9</text>
<text x="351.8" y="168.4">Q2</text>
<text x="351.8" y="170.9">Q3</text>
<text x="351.8" y="173.4">Q4</text>
<text x="361.8" y="168.4">D2</text>
<text x="361.8" y="170.9">D3</text>
<text x="361.8" y="173.4">D4</text>
<text x="368.3" y="169.8">8</text>
<text x="368.3" y="172.3">13</text>
<text x="373.4" y="169.6">Q11</text>
<text x="373.4" y="172.1">Q12</text>
<text x="73.7" y="174.7">D5</text>
<text x="342.9" y="179.8">D719</text>
<text x="342.9" y="174.7">D515</text>
<text x="342.9" y="177.2">D616</text>
<text x="351.8" y="176">Q5</text>
<text x="351.8" y="178.5">Q6</text>
<text x="361.8" y="176">D5</text>
<text x="361.8" y="178.5">D6</text>
<text x="368.3" y="174.9">14</text>
<text x="368.3" y="177.4">17</text>
<text x="368.3" y="180">18</text>
<text x="373.4" y="179.8">Q15</text>
<text x="373.4" y="174.7">Q13</text>
<text x="373.4" y="177.2">Q14</text>
<text x="73.7" y="184.8">D4</text>
<text x="351.8" y="181.1">Q7</text>
<text x="361.8" y="181.1">D7</text>
<text x="368.3" y="185">1</text>
<text x="391.6" y="185">11</text>
<text x="414.1" y="182.5">12</text>
<text x="361.5" y="186.1">OE</text>
<text x="361.9" y="188.7">LE</text>
<text x="368.3" y="187.6">11</text>
<text x="378.5" y="187.3">AEN</text>
<text x="414.1" y="187.6">13</text>
<text x="73.7" y="195">D3</text>
<text x="350.4" y="192.6">74LS373</text>
<text x="396.1" y="192.6">74LS32</text>
<text x="342.9" y="202.6">D0</text>
<text x="346.9" y="202.8">2</text>
<text x="351.8" y="203.9">Q0</text>
<text x="361.8" y="203.9">D0</text>
<text x="368.3" y="202.8">3</text>
<text x="373.4" y="202.6">Q16</text>
<text x="73.7" y="205.2">D2</text>
<text x="342.9" y="205.2">D1</text>
<text x="342.9" y="207.7">D2</text>
<text x="346.9" y="205.4">5</text>
<text x="346.9" y="207.9">6</text>
<text x="351.8" y="206.5">Q1</text>
<text x="351.8" y="209">Q2</text>
<text x="361.8" y="206.5">D1</text>
<text x="361.8" y="209">D2</text>
<text x="368.3" y="205.4">4</text>
<text x="368.3" y="207.9">7</text>
<text x="373.4" y="205.2">Q17</text>
<text x="373.4" y="207.7">Q18</text>
<text x="73.7" y="215.3">D1</text>
<text x="342.9" y="210.2">D3</text>
<text x="342.9" y="212.8">D412</text>
<text x="342.9" y="215.3">D515</text>
<text x="346.9" y="210.4">9</text>
<text x="351.8" y="211.5">Q3</text>
<text x="351.8" y="214.1">Q4</text>
<text x="361.8" y="211.5">D3</text>
<text x="361.8" y="214.1">D4</text>
<text x="368.3" y="210.4">8</text>
<text x="368.3" y="213">13</text>
<text x="368.3" y="215.5">14</text>
<text x="373.4" y="210.2">Q19</text>
<text x="373.4" y="212.8">Q20</text>
<text x="373.4" y="215.3">Q21</text>
<text x="342.9" y="220.4">D719</text>
<text x="342.9" y="217.9">D616</text>
<text x="351.8" y="216.6">Q5</text>
<text x="351.8" y="219.2">Q6</text>
<text x="351.8" y="221.7">Q7</text>
<text x="361.8" y="216.6">D5</text>
<text x="361.8" y="219.2">D6</text>
<text x="361.8" y="221.7">D7</text>
<text x="368.3" y="218.1">17</text>
<text x="368.3" y="220.6">18</text>
<text x="373.4" y="220.4">Q23</text>
<text x="373.4" y="217.9">Q22</text>
<text x="73.7" y="225.5">D0</text>
<text x="361.5" y="226.8">OE</text>
<text x="368.3" y="225.7">1</text>
<text x="395.1" y="225.7">3</text>
<text x="416.6" y="223.1">1</text>
<text x="350.4" y="233.3">74LS373</text>
<text x="361.9" y="229.3">LE</text>
<text x="368.3" y="228.2">11</text>
<text x="376" y="228">AEN</text>
<text x="398.6" y="233.3">74LS32</text>
<text x="416.6" y="228.2">2</text>
<text x="71.2" y="240.7">IOW</text>
<text x="71.2" y="250.9">IOR</text>
<text x="58.5" y="261">Original AE</text>
<text x="68.8" y="261">N</text>
<text x="83.9" y="261">AEN</text>
<text x="68.4" y="267.6">NOT</text>
</g>
<g font-size="2.4" fill="#800000">
<text x="485.9" y="92.2">?</text>
<text x="485.9" y="97.2">?</text>
</g>
</svg>
